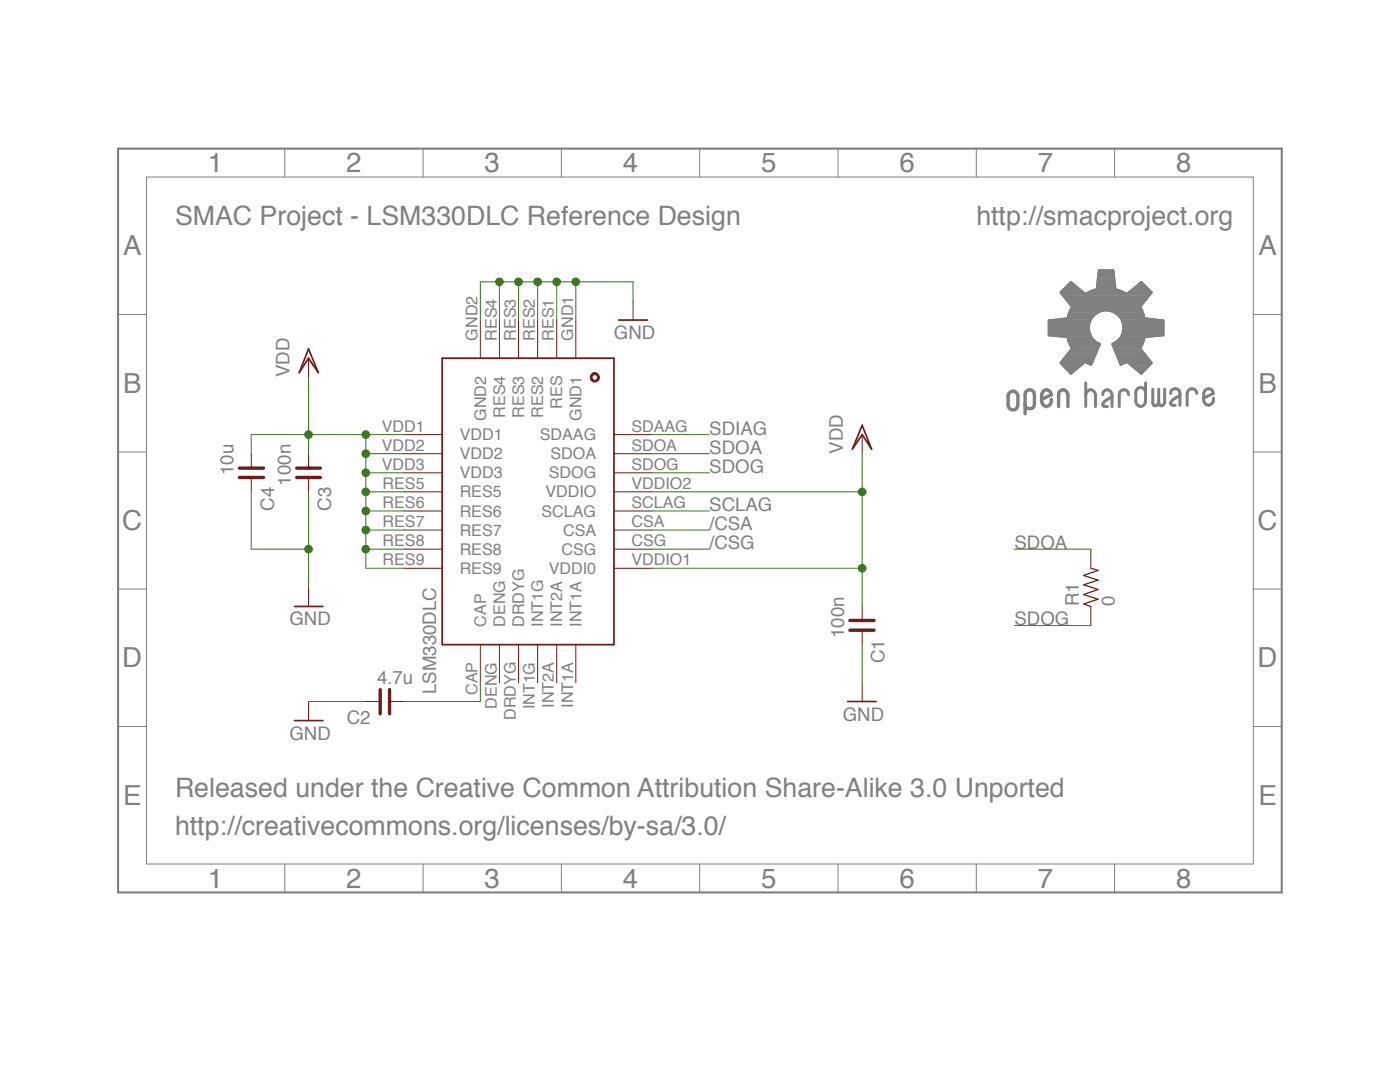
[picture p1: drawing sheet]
<svg xmlns="http://www.w3.org/2000/svg" width="279mm" height="216mm" viewBox="0 0 279 216" stroke-linecap="round" stroke-linejoin="round" font-family="sans-serif">
<path d="M23.6 29.7h232.2v148.4h-232.2z" fill="none" stroke="#808080" stroke-width=".42"/>
<g fill="none" stroke="#808080" stroke-width=".2">
<path d="M29.2 35.3h220.9v137.1h-220.9zM56.8 29.7v5.6M84.4 29.7v5.6M112 29.7v5.6M139.6 29.7v5.6M167.2 29.7v5.6M194.8 29.7v5.6M222.4 29.7v5.6M23.6 62.8h5.6M250.1 62.8h5.7M23.6 90.2h5.6M250.1 90.2h5.7"/>
<path d="M23.6 117.5h5.6M250.1 117.5h5.7M23.6 145h5.6M250.1 145h5.7M56.8 172.4v5.7M84.4 172.4v5.7M112 172.4v5.7M139.6 172.4v5.7M167.2 172.4v5.7M194.8 172.4v5.7M222.4 172.4v5.7"/>
</g>
<path d="M201.4 78.5l.3-.3a.98 .98 0 0 1 1.4 .7v2a.97 .97 0 0 1-.9 .9 .97 .97 0 0 1-1-.9v-2zM207.9 79.7l1.9-.9a.97 .97 0 0 0-.9-1.1 .97 .97 0 0 0-1 1.1v1.3a.97 .97 0 0 0 1 1 .97 .97 0 0 0 .9-1v-.4M204.6 80.6a.93 .93 0 0 0 .9 1 .93 .93 0 0 0 .9-1v-1.8a.93 .93 0 0 0-.9-1.1 .93 .93 0 0 0-.9 1.1v3.8M211.3 81.1v-2.3a.93 .93 0 0 1 .9-1.1 .93 .93 0 0 1 .9 1.1v2.3" fill="none" stroke="#808080" stroke-width=".68"/>
<g fill="none" stroke="#808080" stroke-width=".59">
<path d="M211.9 58.3h4M212 58.7h4.5M212.4 57.8h2.9M212.4 59.2h16.6M212.8 59.7h15.9M212.9 57.3h1.8M213.3 56.7h.8M216.6 58.8l-2.9-2.4-1.9 2 2.3 2.8M216.7 58.7h8.1M217.6 58.3h6.3M219 57.8l-1.3 .4-1.1 .6M219 57.8l.4-3.8h2.7l.4 3.8"/>
<path d="M219 57.8l-.9 .2-1.5 .8M219 57.8h3.5M219.1 57.3h3.3M219.1 56.7h3.3M219.1 56.3h3.3M219.1 55.8h3.2M219.2 55.3h3.1M219.3 54.9h2.9M219.3 54.4h2.9M222.5 57.8l2.4 1M222.5 57.8l.9 .2 1.5 .8M224.9 58.8l2.9-2.4 1.9 2-2.3 2.8"/>
<path d="M225 58.7h4.5M225.6 58.3h4M226.2 57.8h2.9M226.8 57.3h1.8M227.4 56.7h.7M209.4 64v2.8l3.7 .4M209.4 66.4h8M209.4 66h7.8M209.4 65.5h7.8M209.4 65h7.8M209.4 64.5h7.9M209.4 64h8"/>
<path d="M210.5 66.9h7M211.9 72.2h4.5M212 72.7h3.8M212.3 71.7h5.8M212.4 73.2h2.8M212.7 71.2h5.6M213 73.7h1.7M213.1 67.2l.4 1.2 .6 1.1M213.1 63.6l-3.7 .4M213.1 67.2l.2 .8 .8 1.5M213.1 70.8h5.4M213.1 67.4h4.7"/>
<path d="M213.1 63.5h4.6M213.2 60.1h15.1M213.3 67.8h4.9M213.3 63h4.7M213.5 74.1h.6M213.5 70.3h5.2M213.5 68.3h5.2M213.5 62.6h5M213.6 60.6h14.3M213.6 62.1h5.9M213.7 68.9h5.6M213.9 69.8h5"/>
<path d="M213.9 61.6h13.7M214 69.3h5.1M214 61.2h13.5M214.1 61.2l-.6 1.2-.4 1.2M214.1 69.5l-2.3 2.9 1.9 2 2.9-2.3M214.1 61.2l-.8 1.6-.2 .8M216.6 72.1l1.1 .6M216.7 78.8a.97 .97 0 0 1 1-1.1 .97 .97 0 0 1 .9 1.1v2.3M216.7 76.4v4.7M216.9 72.2h1.1M217.5 66.9l.3 .5M217.5 66.9a3.6 3.6 0 0 1 1.8-4.8 3.6 3.6 0 0 1 4.7 1.9 3.6 3.6 0 0 1-1.9 4.7"/>
<path d="M217.8 67.4a3 3 0 0 0 1.6 1.3M219.4 68.7a3.6 3.6 0 0 1-1.5-5.5 3.6 3.6 0 0 1 5.7 0 3.6 3.6 0 0 1-1.5 5.5M219.4 68.7l-1.7 4M220.1 78.8a.93 .93 0 0 1 .9-1.1 .93 .93 0 0 1 .9 1.1v2.3M221.9 79.2l-1.5 .9-.3 .5 .1 .4 .8 .1M222 62.1h5.9M222.1 68.7l1.6 4M222.2 68.9h5.6M222.4 69.3h5.1M222.5 69.8h5.1M222.7 68.3h5.3M222.8 70.3h5.2"/>
<path d="M222.9 62.6h5.1M222.9 70.8h5.5M223.2 71.2h5.6M223.3 67.8h4.9M223.4 71.7h5.7M223.5 63h4.7M223.5 72.2h1.1M223.7 67.4h4.7M223.8 63.5h4.6M224 66.9h7M224 64h8.1M224.1 66.4h8"/>
<path d="M224.2 64.5h7.9M224.3 66h7.8M224.3 65.5h7.8M224.3 65h7.8M224.9 72.1l-1.2 .6M225.1 72.2h4.5M225.2 78.8a.93 .93 0 0 0-.9-1.1 .93 .93 0 0 0-.9 1.1v2.3M225.7 72.7h3.8M226.3 73.2h2.7M226.8 73.7h1.7M227.4 61.2l.6 1.2 .4 1.2M227.4 69.5l2.3 2.9-1.9 2-2.9-2.3"/>
<path d="M227.4 61.2l.5 .8 .5 1.6M227.4 74.1h.6M228.4 67.2l-.4 1.2-.6 1.1M228.4 63.6l3.7 .4M228.4 67.2l-.5 1.6-.5 .7M228.6 76.4v3.7a.97 .97 0 0 1-1 1 .97 .97 0 0 1-.9-1v-1.8a.97 .97 0 0 1 .9-1 .97 .97 0 0 1 1 1M230.1 77.7v2.7l.3 .6h.4l.4-.6 .4 .6h.4l.3-.3 .1-.3v-2.7M231.2 77.7v2.9M232.1 64v2.8l-3.7 .4M233.6 78.5a.93 .93 0 0 1 .9-.9 .93 .93 0 0 1 1 .9v2.4M235.5 78.9l-1.5 1-.4 .5v.2l.3 .2 .6 .1M238.9 78.5a.97 .97 0 0 0-1-.9 .97 .97 0 0 0-1 .9v2.4"/>
<path d="M240.2 79.4l2-.9a.97 .97 0 0 0-1-.9 .97 .97 0 0 0-1 .9v1.4a.97 .97 0 0 0 1 1 .97 .97 0 0 0 1-1v-.5"/>
</g>
<path d="M88.2 71.5h34.3v57.1h-34.3z" fill="none" stroke="#741a16" stroke-width=".34"/>
<path d="M118.4 74.3h.6l.5 .5 .1 .5-.1 .6-.5 .3h-.6l-.5-.3-.1-.6h.3l.1-.4 .3-.1 .6 .1a.6 .6 0 0 1 0 .7 .6 .6 0 0 1-.6 .3l-.3-.3-.1-.3h-.3l.1-.5z" fill-rule="evenodd" fill="#741a16"/>
<g fill="none" stroke="#741a16" stroke-width=".2">
<path d="M61.6 71.5v3.8M95.9 63.9v7.6M99.7 63.9v7.6M103.5 63.9v7.6M107.3 63.9v7.6M111.1 63.9v7.6M114.9 63.9v7.6M118 74.8l.4-.4h.6l.5 .4 .2 .5-.2 .6-.5 .3h-.6l-.4-.3-.2-.6h.3l.1-.3 .4-.2 .5 .2a.6 .6 0 0 1 .1 .6 .6 .6 0 0 1-.6 .3l-.4-.3-.1-.3h-.3zM126.3 60v3.9M50.1 90.5v2.9M50.1 95.3v2.8M61.6 90.5v2.9"/>
<path d="M61.6 95.3v2.8M80.6 86.7h7.6M80.6 90.5h7.6M80.6 94.3h7.6M80.6 98.1h7.6M122.5 86.7h7.7M122.5 90.5h7.7M122.5 94.3h7.7M122.5 98.1h7.7M172.1 86.7v3.8M61.6 117.2v3.8M80.6 102h7.6"/>
<path d="M80.6 105.8h7.6M80.6 109.6h7.6M80.6 113.4h7.6M122.5 102h7.7M122.5 105.8h7.7M122.5 109.6h7.7M122.5 113.4h7.7M217.7 109.6v3.8M61.6 140v3.8M73 140h2.9M77.7 140h2.9M95.9 128.6v7.6"/>
<path d="M99.7 128.6v7.6M103.5 128.6v7.6M107.3 128.6v7.6M111.1 128.6v7.6M114.9 128.6v7.6M172.1 121v2.8M172.1 125.8v2.8M172.1 136.2v3.8M217.7 121v3.8"/>
</g>
<path d="M61.6 69.6l1.9 4.8-1.9-2.9-1.9 2.9zM123.5 63.9h5.7M172.1 84.9l1.8 4.7-1.8-2.9-2 2.9zM58.8 121h5.7M169.2 140h5.7M58.8 143.8h5.7" fill="none" stroke="#741a16" stroke-width=".34"/>
<path d="M47.8 95.3h4.8M47.8 93.4h4.8M59.2 95.3h4.7M59.2 93.4h4.7M75.9 137.6v4.8M77.7 137.6v4.8M169.6 125.8h4.8M169.6 123.8h4.8" fill="none" stroke="#741a16" stroke-width=".68"/>
<path d="M217.7 113.4l1.4 .4-2.8 1 2.8 1-2.8 .9 2.8 .9-2.8 1 2.8 1-2.8 .9 1.4 .5" fill="none" stroke="#741a16" stroke-width=".25"/>
<path d="M61.6 75.3v11.4h-11.5v3.8" fill="none" stroke="#3a7a1c" stroke-width=".2"/>
<circle cx="61.6" cy="86.7" r=".76" fill="#3a7a1c"/>
<g fill="none" stroke="#3a7a1c" stroke-width=".2">
<path d="M73 109.6h7.6M80.6 105.8h-7.6v7.6h7.6"/>
<circle cx="61.6" cy="86.7" r=".76"/>
</g>
<circle cx="73" cy="109.6" r=".76" fill="#3a7a1c"/>
<g fill="none" stroke="#3a7a1c" stroke-width=".2">
<path d="M73 102v3.8"/>
<circle cx="73" cy="109.6" r=".76"/>
</g>
<circle cx="73" cy="105.7" r=".76" fill="#3a7a1c"/>
<g fill="none" stroke="#3a7a1c" stroke-width=".2">
<path d="M80.6 98.1h-7.6v3.9h7.6"/>
<circle cx="73" cy="105.8" r=".76"/>
</g>
<circle cx="73" cy="101.9" r=".76" fill="#3a7a1c"/>
<g fill="none" stroke="#3a7a1c" stroke-width=".2">
<path d="M73 94.3v3.8"/>
<circle cx="73" cy="102" r=".76"/>
</g>
<circle cx="73" cy="98.1" r=".76" fill="#3a7a1c"/>
<g fill="none" stroke="#3a7a1c" stroke-width=".2">
<path d="M80.6 90.5h-7.6v3.8h7.6"/>
<circle cx="73" cy="98.1" r=".76"/>
</g>
<circle cx="73" cy="94.3" r=".76" fill="#3a7a1c"/>
<g fill="none" stroke="#3a7a1c" stroke-width=".2">
<path d="M73 86.7v3.8"/>
<circle cx="73" cy="94.3" r=".76"/>
</g>
<circle cx="73" cy="90.5" r=".76" fill="#3a7a1c"/>
<g fill="none" stroke="#3a7a1c" stroke-width=".2">
<path d="M61.6 86.7h19"/>
<circle cx="73" cy="90.5" r=".76"/>
</g>
<circle cx="73" cy="86.7" r=".76" fill="#3a7a1c"/>
<g fill="none" stroke="#3a7a1c" stroke-width=".2">
<path d="M61.6 86.7v3.8M130.2 98.1h41.9M172.1 90.5v22.9h-41.9"/>
<circle cx="73" cy="86.7" r=".76"/>
</g>
<circle cx="172" cy="98.1" r=".76" fill="#3a7a1c"/>
<g fill="none" stroke="#3a7a1c" stroke-width=".2">
<path d="M172.1 113.4v7.6"/>
<circle cx="172.1" cy="98.1" r=".76"/>
</g>
<circle cx="172" cy="113.4" r=".76" fill="#3a7a1c"/>
<g fill="none" stroke="#3a7a1c" stroke-width=".2">
<path d="M50.1 98.1v11.5h11.5M61.6 98.1v19.1"/>
<circle cx="172.1" cy="113.4" r=".76"/>
</g>
<circle cx="61.6" cy="109.6" r=".76" fill="#3a7a1c"/>
<g fill="none" stroke="#3a7a1c" stroke-width=".2">
<path d="M107.3 56.2v7.7M111.1 56.2v7.7M114.9 56.2v7.7M126.3 56.2h-30.4v7.7M61.6 140h11.4"/>
<circle cx="61.6" cy="109.6" r=".76"/>
</g>
<circle cx="107.3" cy="56.2" r=".76" fill="#3a7a1c"/>
<g fill="none" stroke="#3a7a1c" stroke-width=".2">
<path d="M103.5 56.2v7.7"/>
<circle cx="107.3" cy="56.2" r=".76"/>
</g>
<circle cx="103.5" cy="56.2" r=".76" fill="#3a7a1c"/>
<circle cx="103.5" cy="56.2" r=".76" fill="none" stroke="#3a7a1c" stroke-width=".2"/>
<circle cx="99.7" cy="56.2" r=".76" fill="#3a7a1c"/>
<g fill="none" stroke="#3a7a1c" stroke-width=".2">
<path d="M99.7 56.2v7.7"/>
<circle cx="99.7" cy="56.2" r=".76"/>
</g>
<circle cx="111.1" cy="56.2" r=".76" fill="#3a7a1c"/>
<circle cx="111.1" cy="56.2" r=".76" fill="none" stroke="#3a7a1c" stroke-width=".2"/>
<circle cx="114.9" cy="56.2" r=".76" fill="#3a7a1c"/>
<g fill="none" stroke="#3a7a1c" stroke-width=".2">
<path d="M126.3 56.2v3.8M130.2 90.5h11.4M130.2 94.3h11.4M130.2 86.7h11.4M130.2 109.6h11.4M130.2 102h11.4M130.2 105.8h11.4M202.5 109.6h15.2M95.9 136.2v3.8h-15.3M172.1 128.6v7.6M202.5 124.8h15.2"/>
<circle cx="114.9" cy="56.2" r=".76"/>
</g>
<g font-size="5.5" fill="#808080">
<text x="41.5" y="34.4">1</text>
<text x="69.1" y="34.4">2</text>
<text x="96.7" y="34.4">3</text>
<text x="124.3" y="34.4">4</text>
<text x="151.9" y="34.4">5</text>
<text x="179.5" y="34.4">6</text>
<text x="207.1" y="34.4">7</text>
<text x="234.7" y="34.4">8</text>
<text x="24.6" y="51">A</text>
<text x="251.1" y="51">A</text>
<text x="24.6" y="78.4">B</text>
<text x="251.1" y="78.4">B</text>
<text x="24.4" y="105.8">C</text>
<text x="251" y="105.8">C</text>
<text x="24.4" y="133.2">D</text>
<text x="251" y="133.2">D</text>
<text x="24.6" y="160.6">E</text>
<text x="251.1" y="160.6">E</text>
<text x="41.5" y="177.2">1</text>
<text x="69.1" y="177.2">2</text>
<text x="96.7" y="177.2">3</text>
<text x="124.3" y="177.2">4</text>
<text x="151.9" y="177.2">5</text>
<text x="179.5" y="177.2">6</text>
<text x="207.1" y="177.2">7</text>
<text x="234.7" y="177.2">8</text>
</g>
<g font-size="5.3" fill="#808080">
<text x="34.9" y="44.8">SMAC Project - LSM330DLC Reference Design</text>
<text x="194.9" y="44.8">http://smacproject.org</text>
<text x="34.9" y="159">Released under the Creative Common Attribution Share-Alike 3.0 Unported</text>
<text x="34.9" y="166.6">http://creativecommons.org/licenses/by-sa/3.0/</text>
</g>
<g font-size="3.7" fill="#808080">
<text x="122.5" y="67.7">GND</text>
<text x="57.8" y="75.3" transform="rotate(-90 57.8 75.3)">VDD</text>
<text x="141.5" y="86.7">SDIAG</text>
<text x="46.6" y="94.8" transform="rotate(-90 46.6 94.8)">10u</text>
<text x="141.5" y="90.5">SDOA</text>
<text x="141.5" y="94.3">SDOG</text>
<text x="168.2" y="90.5" transform="rotate(-90 168.2 90.5)">VDD</text>
<text x="54.7" y="101.9" transform="rotate(-90 54.7 101.9)">C4</text>
<text x="58" y="96.9" transform="rotate(-90 58 96.9)">100n</text>
<text x="66.1" y="101.9" transform="rotate(-90 66.1 101.9)">C3</text>
<text x="141.5" y="101.9">SCLAG</text>
<text x="141.5" y="105.7">/CSA</text>
<text x="141.5" y="109.5">/CSG</text>
<text x="202.5" y="109.5">SDOA</text>
<text x="57.8" y="124.8">GND</text>
<text x="202.5" y="124.8">SDOG</text>
<text x="215.3" y="121" transform="rotate(-90 215.3 121)">R1</text>
<text x="222.5" y="121" transform="rotate(-90 222.5 121)">0</text>
<text x="168.4" y="127.4" transform="rotate(-90 168.4 127.4)">100n</text>
<text x="75.2" y="136.4">4.7u</text>
<text x="176.5" y="132.4" transform="rotate(-90 176.5 132.4)">C1</text>
<text x="87.1" y="138.5" transform="rotate(-90 87.1 138.5)">LSM330DLC</text>
<text x="168.2" y="143.8">GND</text>
<text x="57.8" y="147.6">GND</text>
<text x="69.2" y="144.5">C2</text>
</g>
<g font-size="3.2" fill="#808080">
<text x="95.3" y="68" transform="rotate(-90 95.3 68)">GND2</text>
<text x="99.1" y="68" transform="rotate(-90 99.1 68)">RES4</text>
<text x="102.9" y="68" transform="rotate(-90 102.9 68)">RES3</text>
<text x="106.7" y="68" transform="rotate(-90 106.7 68)">RES2</text>
<text x="110.5" y="68" transform="rotate(-90 110.5 68)">RES1</text>
<text x="114.4" y="68" transform="rotate(-90 114.4 68)">GND1</text>
<text x="97" y="84" transform="rotate(-90 97 84)">GND2</text>
<text x="100.8" y="83.4" transform="rotate(-90 100.8 83.4)">RES4</text>
<text x="104.6" y="83.4" transform="rotate(-90 104.6 83.4)">RES3</text>
<text x="108.4" y="83.4" transform="rotate(-90 108.4 83.4)">RES2</text>
<text x="112.2" y="81.6" transform="rotate(-90 112.2 81.6)">RES</text>
<text x="116" y="84" transform="rotate(-90 116 84)">GND1</text>
<text x="76.2" y="86.2">VDD1</text>
<text x="76.2" y="90">VDD2</text>
<text x="91.7" y="87.8">VDD1</text>
<text x="107.7" y="87.8">SDAAG</text>
<text x="126" y="90">SDOA</text>
<text x="126" y="86.2">SDAAG</text>
<text x="76.2" y="93.8">VDD3</text>
<text x="91.7" y="91.7">VDD2</text>
<text x="91.7" y="95.5">VDD3</text>
<text x="109.5" y="95.5">SDOG</text>
<text x="109.9" y="91.7">SDOA</text>
<text x="126" y="93.8">SDOG</text>
<text x="76.3" y="97.6">RES5</text>
<text x="76.3" y="101.4">RES6</text>
<text x="91.7" y="99.3">RES5</text>
<text x="108.8" y="99.3">VDDIO</text>
<text x="126" y="101.4">SCLAG</text>
<text x="126" y="97.6">VDDIO2</text>
<text x="76.3" y="105.2">RES7</text>
<text x="91.7" y="103.1">RES6</text>
<text x="91.7" y="106.9">RES7</text>
<text x="108.1" y="103.1">SCLAG</text>
<text x="112.4" y="106.9">CSA</text>
<text x="126" y="105.2">CSA</text>
<text x="76.3" y="109">RES8</text>
<text x="76.3" y="112.8">RES9</text>
<text x="91.7" y="110.7">RES8</text>
<text x="112.1" y="110.7">CSG</text>
<text x="126" y="112.8">VDDIO1</text>
<text x="126" y="109">CSG</text>
<text x="91.7" y="114.5">RES9</text>
<text x="109.5" y="114.5">VDDI0</text>
<text x="97" y="125.1" transform="rotate(-90 97 125.1)">CAP</text>
<text x="100.8" y="125.1" transform="rotate(-90 100.8 125.1)">DENG</text>
<text x="104.6" y="125.1" transform="rotate(-90 104.6 125.1)">DRDYG</text>
<text x="108.4" y="125.1" transform="rotate(-90 108.4 125.1)">INT1G</text>
<text x="112.2" y="125.1" transform="rotate(-90 112.2 125.1)">INT2A</text>
<text x="116" y="125.1" transform="rotate(-90 116 125.1)">INT1A</text>
<text x="95.3" y="138.7" transform="rotate(-90 95.3 138.7)">CAP</text>
<text x="99.1" y="141.4" transform="rotate(-90 99.1 141.4)">DENG</text>
<text x="102.9" y="143.7" transform="rotate(-90 102.9 143.7)">DRDYG</text>
<text x="106.7" y="141.6" transform="rotate(-90 106.7 141.6)">INT1G</text>
<text x="110.5" y="141.2" transform="rotate(-90 110.5 141.2)">INT2A</text>
<text x="114.4" y="141.2" transform="rotate(-90 114.4 141.2)">INT1A</text>
</g>
</svg>
